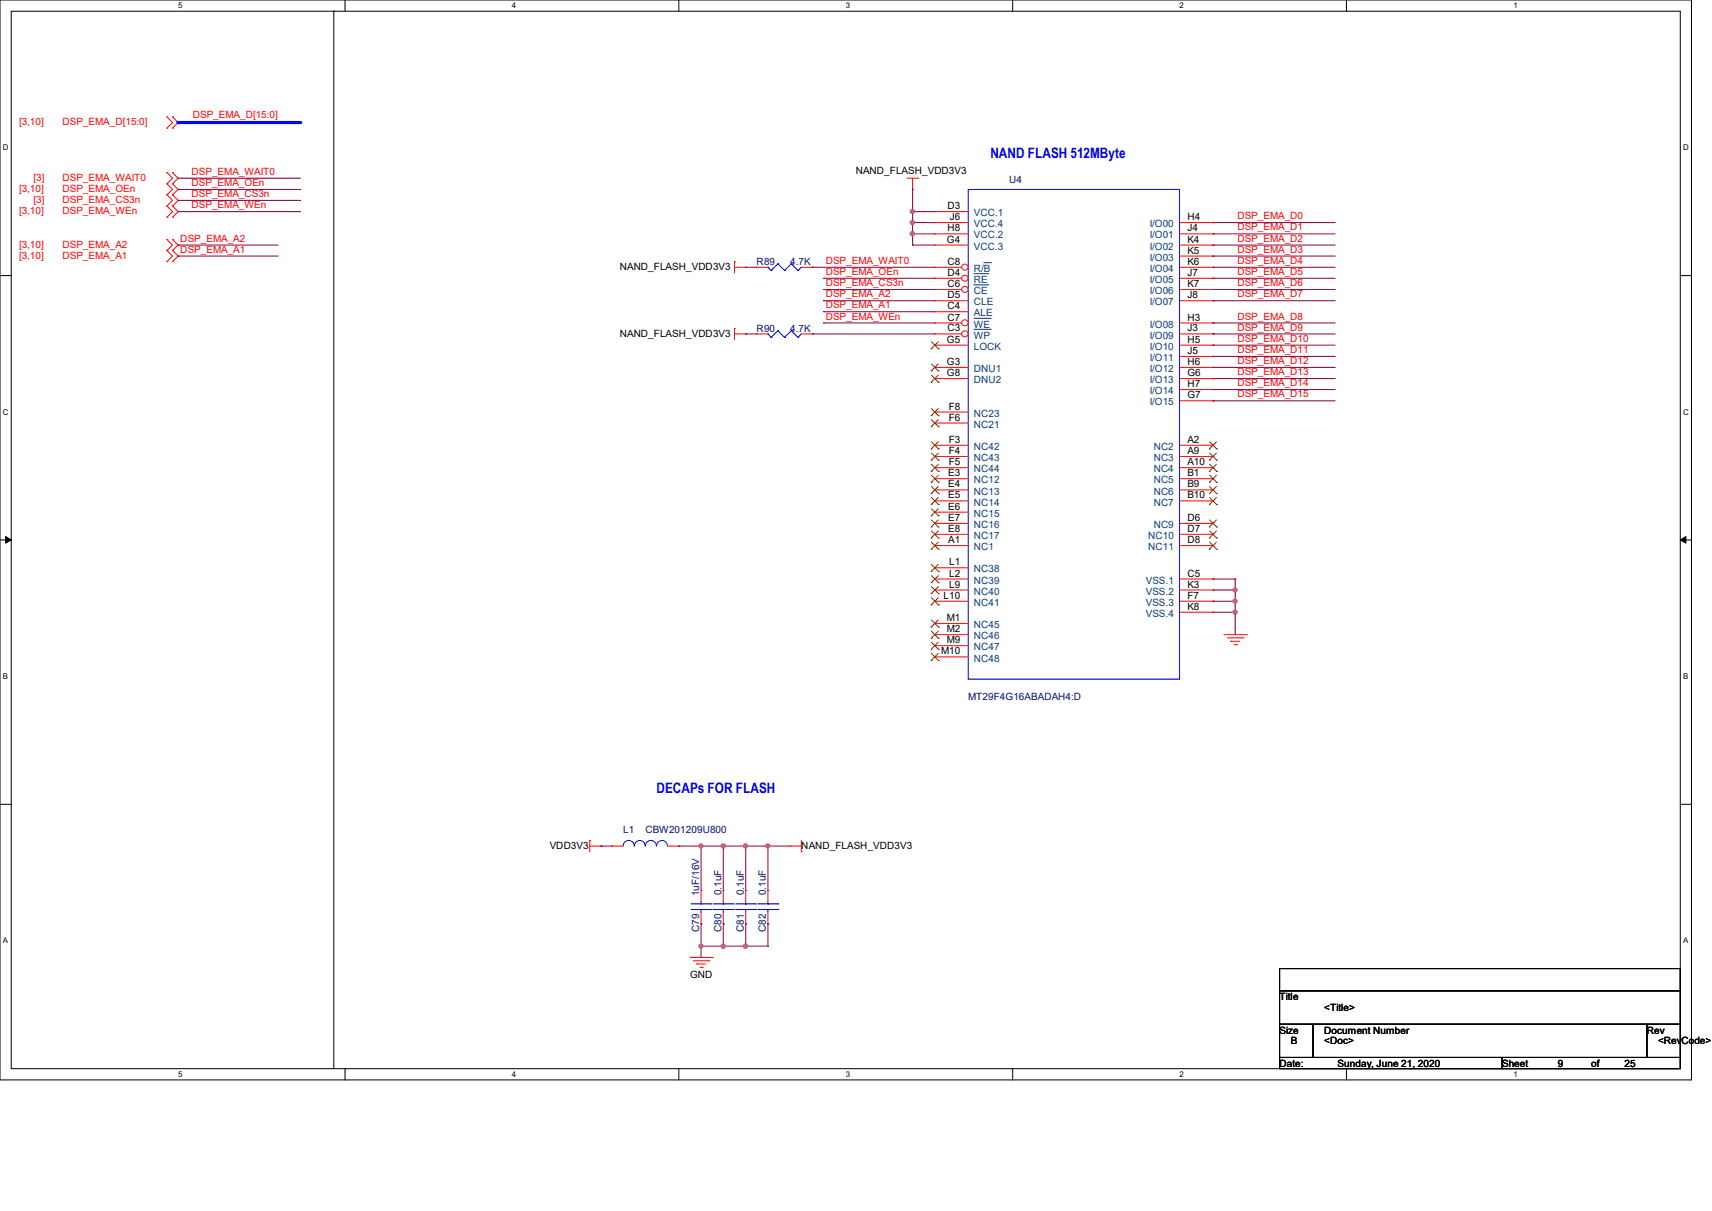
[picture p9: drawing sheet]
<svg xmlns="http://www.w3.org/2000/svg" width="297mm" height="210mm" viewBox="0 0 297 210" stroke-linecap="round" stroke-linejoin="round" font-family="sans-serif">
<path d="M0 0h293.5v187.3h-293.5zM1.9 1.9h289.6v183.4h-289.6z" fill="none" stroke="#000" stroke-width=".17"/>
<g fill="#fff">
<path d="M30.9 .2h.8v1.5h-.8z"/>
<path d="M30.9 185.5h.8v1.6h-.8z"/>
</g>
<path d="M59.9 0v1.9M59.9 185.3v2" fill="none" stroke="#000" stroke-width=".17"/>
<g fill="#fff">
<path d="M88.8 .2h.8v1.5h-.8z"/>
<path d="M88.8 185.5h.8v1.6h-.8z"/>
</g>
<path d="M117.8 0v1.9M117.8 185.3v2" fill="none" stroke="#000" stroke-width=".17"/>
<g fill="#fff">
<path d="M146.7 .2h.8v1.5h-.8z"/>
<path d="M146.7 185.5h.8v1.6h-.8z"/>
</g>
<path d="M175.7 0v1.9M175.7 185.3v2" fill="none" stroke="#000" stroke-width=".17"/>
<g fill="#fff">
<path d="M204.6 .2h.8v1.5h-.8z"/>
<path d="M204.6 185.5h.8v1.6h-.8z"/>
</g>
<path d="M233.6 0v1.9M233.6 185.3v2" fill="none" stroke="#000" stroke-width=".17"/>
<g fill="#fff">
<path d="M262.6 .2h.7v1.5h-.7z"/>
<path d="M262.6 185.5h.7v1.6h-.7z"/>
<path d="M.5 24.8h1v1.6h-1z"/>
<path d="M292 24.8h1v1.6h-1z"/>
<path d="M.5 70.7h1v1.5h-1z"/>
<path d="M292 70.7h1v1.5h-1z"/>
</g>
<path d="M0 47.8h1.9M291.5 47.8h2" fill="none" stroke="#000" stroke-width=".17"/>
<g fill="#fff">
<path d="M.5 116.5h.9v1.6h-.9z"/>
<path d="M292 116.5h.9v1.6h-.9z"/>
</g>
<path d="M0 93.6h1.9M291.5 93.6h2" fill="none" stroke="#000" stroke-width=".17"/>
<path d="M1 93l.9 .6-.9 .6zM291.5 93.6l1-.6v1.2z" fill="#000" stroke="#000" stroke-width=".17"/>
<g fill="#fff">
<path d="M.5 162.4h.9v1.5h-.9z"/>
<path d="M292 162.4h.9v1.5h-.9z"/>
</g>
<path d="M57.9 1.9h.1M57.9 1.9v183.4M0 139.5h1.9M291.5 139.5h2M222 168h69.5v3.8h-69.5zM222 171.8h69.5v5.8h-69.5zM222 177.6h5.8v5.8h-5.8zM227.8 177.6h57.9v5.8h-57.9zM285.7 177.6h5.8v5.8h-5.8zM222 183.4h38.6v1.9h-38.6zM260.6 183.4h30.9v1.9h-30.9z" fill="none" stroke="#000" stroke-width=".17"/>
<g fill="none" stroke="#f00" stroke-width=".17">
<path d="M29 20.3h.1M29 22.2h.1M29 29.9h.1M29 31.9h.1M29 33.8h.1M29 35.7h.1M29 37.7h.1M29 20.3l.9 1-.9 .9M29 29.9l.9 1-.9 1M29 31.9l.9 1-.9 .9M29 33.8l.9 1-.9 .9M29 35.7l.9 1-.9 1"/>
<path d="M29.9 22.2h.1M29.9 20.3h.1M29.9 31.9h.1M29.9 29.9h.1M29.9 33.8h.1M29.9 35.7h.1M29.9 37.7h.1M29.9 20.3l1 1-1 .9M29.9 29.9l1 1-1 1M29.9 31.9l1 1-1 .9M29.9 33.8l1 1-1 .9M29.9 35.7l1 1-1 1"/>
<path d="M157.4 30.9h1.9M158.3 32.9h.1M158.3 30.9v2M159.3 30.9h.1M29 41.5h.1M29 43.4h.1M29 45.4h.1M29 41.5l.9 1-.9 .9M29 43.4l.9 1-.9 1M29.9 43.4h.1M29.9 41.5h.1M29.9 45.4h.1"/>
<path d="M29.9 41.5l1 1-1 .9M29.9 43.4l1 1-1 1M127.4 57h.1M127.4 45.4h.1M127.4 57.9h2M127.4 45.4v1.9M127.4 57v1.9M127.4 46.4h2M129.4 57.9h.1M129.4 46.4h.1M212.3 110.1h3.9M212.9 110.6h2.7"/>
<path d="M213.5 111.2h.1M213.5 111.2h1.6M214.1 111.8h.4M214.5 111.8h.1M215.6 110.6h.1M216.2 110.1h.1M102.3 145.8h.1M102.3 146.7h2M102.3 145.8v1.9M104.3 146.7h.1M121.6 154.4h.1M121.6 154.4v2"/>
<path d="M121.6 158.3v1.9M137.1 146.7h.1M137.1 146.7h1.9M139 147.7h.1M139 145.8v1.9M119.7 166h3.9M120.3 166.6h2.7M120.9 167.2h.1M120.9 167.2h1.5M121.5 167.8h.3M121.6 160.2h.1M121.8 167.8h.1"/>
<path d="M123 166.6h.1M123.6 166h.1"/>
</g>
<path d="M168 32.9h36.6v84.9h-36.6zM119.9 157.7h3.5M119.9 156.8h3.5M121.6 156.8h.1M121.6 157.7h.1M121.6 156.4v.4M121.6 157.7v.6M123.4 157.7h.1M123.4 156.8h.1" fill="none" stroke="#00f" stroke-width=".17"/>
<circle cx="167.4" cy="46.3" r=".54" fill="#fff" stroke="#f00" stroke-width=".17"/>
<path d="M162.2 46.4h.1M162.2 46.4h4.6" fill="none" stroke="#f00" stroke-width=".17"/>
<path d="M170.7 45.6h1.1M171.8 45.6h.1" fill="none" stroke="#004080" stroke-width=".17"/>
<circle cx="167.4" cy="48.2" r=".54" fill="#fff" stroke="#f00" stroke-width=".17"/>
<path d="M162.2 48.3h.1M162.2 48.3h4.6" fill="none" stroke="#f00" stroke-width=".17"/>
<path d="M169 47.5h2.4M171.4 47.5h.1" fill="none" stroke="#004080" stroke-width=".17"/>
<circle cx="167.4" cy="50.2" r=".54" fill="#fff" stroke="#f00" stroke-width=".17"/>
<path d="M162.2 50.2h.1M162.2 52.2h.1M162.2 54.1h.1M162.2 50.2h4.6M162.2 52.2h5.8M162.2 54.1h5.8" fill="none" stroke="#f00" stroke-width=".17"/>
<path d="M169 49.4h2.4M171.4 49.4h.1" fill="none" stroke="#004080" stroke-width=".17"/>
<circle cx="167.4" cy="56" r=".54" fill="#fff" stroke="#f00" stroke-width=".17"/>
<path d="M162.2 56h.1M162.2 56h4.6" fill="none" stroke="#f00" stroke-width=".17"/>
<path d="M169 55.2h2.8M171.8 55.2h.1" fill="none" stroke="#004080" stroke-width=".17"/>
<circle cx="167.4" cy="57.9" r=".54" fill="#fff" stroke="#f00" stroke-width=".17"/>
<g fill="none" stroke="#f00" stroke-width=".17">
<path d="M162.2 38.6h.1M162.2 36.7h.1M162.2 38.6h5.8M162.2 36.7h5.8M204.6 38.6h5.8M210.4 38.6h.1M131.3 46.4h.1M131.3 57.9h.1M131.3 57.9h1.9M131.3 46.4h1.9M139 57.9h1.9M139 46.4h1.9"/>
<path d="M140.9 46.4h.1M140.9 57.9h.1M162.2 57.9h.1M162.2 42.5h.1M162.2 59.9h.1M162.2 40.6h.1M162.2 57.9h4.6M162.2 40.6h5.8M162.2 42.5h5.8M162.2 59.9h5.8M204.6 57.9h5.8M204.6 40.6h5.8"/>
<path d="M204.6 48.3h5.8M204.6 42.5h5.8M204.6 59.9h5.8M204.6 56h5.8M204.6 52.2h5.8M204.6 44.4h5.8M204.6 46.4h5.8M204.6 50.2h5.8M210.4 40.6h.1M210.4 48.3h.1M210.4 56h.1M210.4 59.9h.1"/>
<path d="M210.4 57.9h.1M210.4 52.2h.1M210.4 42.5h.1M210.4 44.4h.1M210.4 46.4h.1M210.4 50.2h.1M162.2 65.7h.1M162.2 73.4h.1M162.2 71.5h.1M162.2 63.7h.1M162.2 77.2h.1M162.2 79.2h.1"/>
<path d="M162.2 77.2h5.8M162.2 79.2h5.8M162.2 65.7h5.8M162.2 73.4h5.8M162.2 71.5h5.8M162.2 63.7h5.8M204.6 61.8h5.8M204.6 77.2h5.8M204.6 79.2h5.8M204.6 65.7h5.8M204.6 69.5h5.8M204.6 63.7h5.8"/>
<path d="M204.6 67.6h5.8M210.4 61.8h.1M210.4 77.2h.1M210.4 79.2h.1M210.4 65.7h.1M210.4 69.5h.1M210.4 63.7h.1M210.4 67.6h.1M162.2 98.5h.1M162.2 81.1h.1M162.2 83h.1M162.2 85h.1"/>
<path d="M162.2 86.9h.1M162.2 88.8h.1M162.2 90.8h.1M162.2 92.7h.1M162.2 94.6h.1M162.2 81.1h5.8M162.2 83h5.8M162.2 85h5.8M162.2 86.9h5.8M162.2 90.8h5.8M162.2 92.7h5.8M162.2 94.6h5.8"/>
<path d="M162.2 98.5h5.8M162.2 88.8h5.8M204.6 81.1h5.8M204.6 83h5.8M204.6 85h5.8M204.6 86.9h5.8M204.6 90.8h5.8M204.6 92.7h5.8M204.6 94.6h5.8M210.4 81.1h.1M210.4 83h.1M210.4 85h.1"/>
<path d="M210.4 86.9h.1M210.4 90.8h.1M210.4 92.7h.1M210.4 94.6h.1M162.2 100.4h.1M162.2 102.3h.1M162.2 104.3h.1M162.2 108.1h.1M162.2 110.1h.1M162.2 112h.1M162.2 113.9h.1M162.2 100.4h5.8"/>
<path d="M162.2 104.3h5.8M162.2 102.3h5.8M162.2 108.1h5.8M162.2 110.1h5.8M162.2 112h5.8M162.2 113.9h5.8M204.6 100.4h5.8M204.6 104.3h5.8M204.6 102.3h5.8M204.6 106.2h5.8M210.4 100.4h.1M210.4 104.3h.1"/>
<path d="M210.4 102.3h.1M210.4 106.2h.1M106.2 146.7h.1M106.2 146.7h1.9M115.8 146.7h2M117.8 146.7h.1M125.5 154.4h.1M125.5 154.4v2M125.5 158.3v1.9M129.4 154.4h.1M129.4 154.4v2M129.4 158.3v1.9"/>
<path d="M133.2 154.4h.1M133.2 154.4v2M133.2 158.3v1.9M125.5 160.2h.1M129.4 160.2h.1M133.2 160.2h.1"/>
</g>
<path d="M169 57.1h2.8M171.8 57.1h.1" fill="none" stroke="#004080" stroke-width=".17"/>
<g fill="none" stroke="#804000" stroke-width=".17">
<path d="M161.6 59.3l1.2 1.2M162.8 59.3l-1.3 1.2M161.5 66.3h.1M161.5 74h.1M161.5 72.1h.1M161.5 64.3h.1M161.5 60.5h.1M161.5 77.9h.1M161.5 79.8h.1M161.6 65.1l1.2 1.2M161.6 72.8l1.2 1.2M161.6 70.9l1.2 1.2"/>
<path d="M161.6 63.1l1.2 1.2M161.6 76.6l1.2 1.3M161.6 78.6l1.2 1.2M162.8 65.1l-1.3 1.2M162.8 72.8l-1.3 1.2M162.8 70.9l-1.3 1.2M162.8 63.1l-1.3 1.2M162.8 76.6l-1.3 1.3M162.8 78.6l-1.3 1.2M162.8 66.3h.1M162.8 74h.1M162.8 72.1h.1"/>
<path d="M162.8 64.3h.1M162.8 60.5h.1M162.8 77.9h.1M162.8 79.8h.1M209.8 77.9h.1M209.8 79.8h.1M209.8 76.6l1.3 1.3M209.8 78.6l1.3 1.2M211 76.6l-1.2 1.3M211 78.6l-1.2 1.2M211.1 77.9h.1M211.1 79.8h.1"/>
<path d="M161.5 99.1h.1M161.5 81.7h.1M161.5 83.7h.1M161.5 85.6h.1M161.5 87.5h.1M161.5 89.5h.1M161.5 91.4h.1M161.5 93.3h.1M161.5 95.2h.1M161.6 97.9l1.2 1.2M161.6 99.8l1.2 1.2M161.6 80.5l1.2 1.2"/>
<path d="M161.6 82.4l1.2 1.3M161.6 84.4l1.2 1.2M161.6 86.3l1.2 1.2M161.6 88.2l1.2 1.3M161.6 90.2l1.2 1.2M161.6 92.1l1.2 1.2M161.6 94l1.2 1.2M162.8 97.9l-1.3 1.2M162.8 99.8l-1.3 1.2M162.8 80.5l-1.3 1.2M162.8 82.4l-1.3 1.3M162.8 84.4l-1.3 1.2"/>
<path d="M162.8 86.3l-1.3 1.2M162.8 88.2l-1.3 1.3M162.8 90.2l-1.3 1.2M162.8 92.1l-1.3 1.2M162.8 94l-1.3 1.2M162.8 99.1h.1M162.8 81.7h.1M162.8 83.7h.1M162.8 85.6h.1M162.8 87.5h.1M162.8 89.5h.1M162.8 91.4h.1"/>
<path d="M162.8 93.3h.1M162.8 95.2h.1M209.8 81.7h.1M209.8 83.7h.1M209.8 85.6h.1M209.8 87.5h.1M209.8 91.4h.1M209.8 93.3h.1M209.8 95.2h.1M209.8 80.5l1.3 1.2M209.8 82.4l1.3 1.3M209.8 84.4l1.3 1.2"/>
<path d="M209.8 86.3l1.3 1.2M209.8 90.2l1.3 1.2M209.8 92.1l1.3 1.2M209.8 94l1.3 1.2M211 80.5l-1.2 1.2M211 82.4l-1.2 1.3M211 84.4l-1.2 1.2M211 86.3l-1.2 1.2M211 90.2l-1.2 1.2M211 92.1l-1.2 1.2M211 94l-1.2 1.2M211.1 81.7h.1"/>
<path d="M211.1 83.7h.1M211.1 85.6h.1M211.1 87.5h.1M211.1 91.4h.1M211.1 93.3h.1M211.1 95.2h.1M161.5 101h.1M161.5 103h.1M161.5 104.9h.1M161.5 108.8h.1M161.5 110.7h.1M161.5 112.6h.1"/>
<path d="M161.5 114.6h.1M161.6 101.7l1.2 1.3M161.6 103.7l1.2 1.2M161.6 107.5l1.2 1.3M161.6 109.5l1.2 1.2M161.6 111.4l1.2 1.2M161.6 113.3l1.2 1.3M162.8 101.7l-1.3 1.3M162.8 103.7l-1.3 1.2M162.8 107.5l-1.3 1.3M162.8 109.5l-1.3 1.2M162.8 111.4l-1.3 1.2"/>
<path d="M162.8 113.3l-1.3 1.3M162.8 101h.1M162.8 103h.1M162.8 104.9h.1M162.8 108.8h.1M162.8 110.7h.1M162.8 112.6h.1M162.8 114.6h.1"/>
</g>
<g fill="none" stroke="#00f" stroke-width=".17">
<path d="M133.2 46.4h.1M133.2 57.9h.1M133.2 46.4l.6 .5M133.2 57.9l.6 .6M133.8 46.9h.1M133.8 58.5h.1M135 45.8h.1M135 57.4h.1M135 45.8l1.1 1.1M135 45.8l-1.2 1.1M135 57.4l1.1 1.1M135 57.4l-1.2 1.1"/>
<path d="M136.1 46.9h.1M136.1 58.5h.1M137.3 45.8h.1M137.3 57.4h.1M137.3 45.8l1.1 1.1M137.3 45.8l-1.2 1.1M137.3 57.4l1.1 1.1M137.3 57.4l-1.2 1.1M138.4 46.9h.1M138.4 58.5h.1M139 46.4l-.6 .5M139 57.9l-.6 .6"/>
<path d="M110 146.7a.95 .95 0 0 0-.9-.9 .95 .95 0 0 0-1 .9M111.9 146.7a.93 .93 0 0 0-.9-.9 .93 .93 0 0 0-.9 .9M113.9 146.7a.95 .95 0 0 0-1-.9 .95 .95 0 0 0-.9 .9M115.8 146.7a.93 .93 0 0 0-.9-.9 .93 .93 0 0 0-1 .9M123.7 157.7h3.5M123.7 156.8h3.5M125.5 156.8h.1M125.5 157.7h.1M125.5 156.4v.4M125.5 157.7v.6M127.2 157.7h.1M127.2 156.8h.1"/>
<path d="M127.6 157.7h3.5M127.6 156.8h3.5M129.4 156.8h.1M129.4 157.7h.1M129.4 156.4v.4M129.4 157.7v.6M131.1 157.7h.1M131.1 156.8h.1M131.5 157.7h3.5M131.5 156.8h3.5M133.2 156.8h.1M133.2 157.7h.1"/>
<path d="M133.2 156.4v.4M133.2 157.7v.6M135 157.7h.1M135 156.8h.1"/>
</g>
<g fill="none" stroke="#800040" stroke-width=".17">
<path d="M158.3 36.7h.1M158.3 38.6h.1M158.3 36.7h3.9M158.3 36.7v5.8M158.3 38.6h3.9M210.4 38.6h.1M210.4 38.6h21.2M140.9 46.4h.1M140.9 57.9h.1M140.9 46.4h21.3M140.9 57.9h21.3M142.9 48.3h.1"/>
<path d="M142.9 50.2h.1M142.9 52.2h.1M142.9 54.1h.1M142.9 56h.1M142.9 48.3h19.3M142.9 50.2h19.3M142.9 52.2h19.3M142.9 54.1h19.3M142.9 56h19.3M158.3 40.6h.1M158.3 42.5h.1M158.3 40.6h3.9"/>
<path d="M158.3 42.5h3.9M210.4 100.4h.1M210.4 102.3h.1M210.4 104.3h.1M210.4 106.2h.1M210.4 100.4h3.9M210.4 102.3h3.9M210.4 104.3h3.9M210.4 106.2h3.9M214.3 100.4h.1M214.3 102.3h.1M214.3 104.3h.1"/>
<path d="M214.3 106.2h.1M214.3 100.4v9.7"/>
</g>
<g fill="#f0f" stroke="#f0f" stroke-width=".17">
<circle cx="158.3" cy="36.7" r=".37"/>
<circle cx="158.3" cy="38.6" r=".37"/>
<circle cx="158.3" cy="40.5" r=".37"/>
<circle cx="214.3" cy="102.3" r=".36"/>
<circle cx="214.3" cy="104.2" r=".36"/>
<circle cx="214.3" cy="106.2" r=".36"/>
</g>
<path d="M30.9 21.3h21.3" fill="none" stroke="#00f" stroke-width=".55"/>
<circle cx="30.9" cy="21.3" r=".28" fill="#00f"/>
<g fill="none" stroke="#800040" stroke-width=".17">
<path d="M30.9 30.9h.1M30.9 32.9h.1M30.9 34.8h.1M30.9 36.7h.1M30.9 30.9h21.3M30.9 32.9h21.3M30.9 34.8h21.3M30.9 36.7h21.3M158.3 32.9h.1M158.3 32.9v3.8M30.9 42.5h.1M30.9 44.4h.1"/>
<path d="M30.9 42.5h17.4M30.9 44.4h17.4M129.4 46.4h.1M129.4 57.9h.1M129.4 46.4h1.9M129.4 57.9h1.9M210.4 40.6h.1M210.4 42.5h.1M210.4 44.4h.1M210.4 46.4h.1M210.4 48.3h.1M210.4 50.2h.1"/>
<path d="M210.4 52.2h.1M210.4 56h.1M210.4 57.9h.1M210.4 59.9h.1M210.4 46.4h21.2M210.4 57.9h21.2M210.4 40.6h21.2M210.4 42.5h21.2M210.4 44.4h21.2M210.4 48.3h21.2M210.4 50.2h21.2M210.4 52.2h21.2"/>
<path d="M210.4 56h21.2M210.4 59.9h21.2M210.4 61.8h.1M210.4 63.7h.1M210.4 65.7h.1M210.4 67.6h.1M210.4 69.5h.1M210.4 61.8h21.2M210.4 63.7h21.2M210.4 65.7h21.2M210.4 67.6h21.2M210.4 69.5h21.2"/>
<path d="M104.3 146.7h.1M104.3 146.7h1.9M117.8 146.7h.1M117.8 146.7h19.3M121.6 146.7h.1M121.6 146.7v7.7M125.5 146.7h.1M125.5 146.7v7.7M129.4 146.7h.1M129.4 146.7v7.7M133.2 146.7h.1M133.2 146.7v7.7"/>
<path d="M121.6 160.2h.1M121.6 164.1h.1M121.6 160.2v5.8M121.6 164.1h11.6M125.5 160.2h.1M125.5 160.2v3.9M129.4 164.1h.1M129.4 160.2h.1M129.4 160.2v3.9M133.2 164.1h.1M133.2 160.2h.1M133.2 160.2v3.9"/>
</g>
<g fill="#f0f" stroke="#f0f" stroke-width=".17">
<circle cx="121.6" cy="164.1" r=".36"/>
<circle cx="125.5" cy="164.1" r=".37"/>
<circle cx="125.5" cy="146.7" r=".37"/>
<circle cx="121.6" cy="146.7" r=".36"/>
<circle cx="129.3" cy="146.7" r=".37"/>
<circle cx="129.3" cy="164.1" r=".37"/>
<circle cx="133.2" cy="146.7" r=".36"/>
<circle cx="158.3" cy="36.7" r=".37"/>
<circle cx="158.3" cy="38.6" r=".37"/>
<circle cx="158.3" cy="40.5" r=".37"/>
<circle cx="214.3" cy="102.3" r=".36"/>
<circle cx="214.3" cy="104.2" r=".36"/>
<circle cx="214.3" cy="106.2" r=".36"/>
</g>
<g font-size="2.5" fill="#00f">
<text x="171.8" y="27.4">NAND FLASH 512MByte</text>
<text x="113.9" y="137.5">DECAPs FOR FLASH</text>
</g>
<g font-size="1.7" fill="#f00">
<text x="3.3" y="21.7">[3,10]</text>
<text x="10.8" y="21.7">DSP_EMA_D[15:0]</text>
<text x="33.4" y="20.4">DSP_EMA_D[15:0]</text>
<text x="3.3" y="33.3">[3,10]</text>
<text x="5.8" y="31.4">[3]</text>
<text x="5.8" y="35.2">[3]</text>
<text x="10.8" y="31.4">DSP_EMA_WAIT0</text>
<text x="10.8" y="33.3">DSP_EMA_OEn</text>
<text x="10.8" y="35.2">DSP_EMA_CS3n</text>
<text x="33.2" y="30.3">DSP_EMA_WAIT0</text>
<text x="33.2" y="32.3">DSP_EMA_OEn</text>
<text x="33.2" y="34.2">DSP_EMA_CS3n</text>
<text x="3.3" y="37.1">[3,10]</text>
<text x="10.8" y="37.1">DSP_EMA_WEn</text>
<text x="31.3" y="41.9">DSP_EMA_A2</text>
<text x="33.2" y="36.1">DSP_EMA_WEn</text>
<text x="214.7" y="38">DSP_EMA_D0</text>
<text x="214.7" y="40">DSP_EMA_D1</text>
<text x="214.7" y="41.9">DSP_EMA_D2</text>
<text x="3.3" y="42.9">[3,10]</text>
<text x="3.3" y="44.9">[3,10]</text>
<text x="10.8" y="42.9">DSP_EMA_A2</text>
<text x="10.8" y="44.9">DSP_EMA_A1</text>
<text x="31.3" y="43.8">DSP_EMA_A1</text>
<text x="143.3" y="45.8">DSP_EMA_WAIT0</text>
<text x="143.3" y="47.7">DSP_EMA_OEn</text>
<text x="214.7" y="43.8">DSP_EMA_D3</text>
<text x="214.7" y="45.8">DSP_EMA_D4</text>
<text x="214.7" y="47.7">DSP_EMA_D5</text>
<text x="143.3" y="49.6">DSP_EMA_CS3n</text>
<text x="143.3" y="51.6">DSP_EMA_A2</text>
<text x="143.3" y="53.5">DSP_EMA_A1</text>
<text x="214.7" y="49.6">DSP_EMA_D6</text>
<text x="214.7" y="51.6">DSP_EMA_D7</text>
<text x="143.3" y="55.4">DSP_EMA_WEn</text>
<text x="214.7" y="55.4">DSP_EMA_D8</text>
<text x="214.7" y="57.3">DSP_EMA_D9</text>
<text x="214.7" y="59.3">DSP_EMA_D10</text>
<text x="214.7" y="61.2">DSP_EMA_D11</text>
<text x="214.7" y="63.1">DSP_EMA_D12</text>
<text x="214.7" y="65.1">DSP_EMA_D13</text>
<text x="214.7" y="67">DSP_EMA_D14</text>
<text x="214.7" y="68.9">DSP_EMA_D15</text>
</g>
<g font-size="1.7">
<text x="148.5" y="30.2">NAND_FLASH_VDD3V3</text>
<text x="164.4" y="36.3">D3</text>
<text x="164.4" y="40.1">H8</text>
<text x="164.8" y="38.2">J6</text>
<text x="206" y="38.2">H4</text>
<text x="206" y="40.1">J4</text>
<text x="107.5" y="46.8">NAND_FLASH_VDD3V3</text>
<text x="164.3" y="42.1">G4</text>
<text x="164.4" y="45.9">C8</text>
<text x="164.4" y="47.8">D4</text>
<text x="206" y="47.8">J7</text>
<text x="206" y="42.1">K4</text>
<text x="206" y="44">K5</text>
<text x="206" y="45.9">K6</text>
<text x="164.4" y="49.8">C6</text>
<text x="164.4" y="51.7">D5</text>
<text x="164.4" y="53.6">C4</text>
<text x="206" y="51.7">J8</text>
<text x="206" y="49.8">K7</text>
<text x="107.5" y="58.4">NAND_FLASH_VDD3V3</text>
<text x="164.3" y="59.4">G5</text>
<text x="164.4" y="55.6">C7</text>
<text x="164.4" y="57.5">C3</text>
<text x="206" y="55.6">H3</text>
<text x="206" y="59.4">H5</text>
<text x="206" y="57.5">J3</text>
<text x="164.3" y="65.2">G8</text>
<text x="164.3" y="63.3">G3</text>
<text x="206" y="61.4">J5</text>
<text x="206" y="65.2">G6</text>
<text x="206" y="63.3">H6</text>
<text x="164.6" y="71">F8</text>
<text x="206" y="69.1">G7</text>
<text x="206" y="67.1">H7</text>
<text x="164.6" y="72.9">F6</text>
<text x="164.6" y="76.8">F3</text>
<text x="206" y="76.8">A2</text>
<text x="164.5" y="82.6">E3</text>
<text x="164.6" y="78.7">F4</text>
<text x="164.6" y="80.7">F5</text>
<text x="206" y="78.7">A9</text>
<text x="206" y="80.7">A10</text>
<text x="206" y="82.6">B1</text>
<text x="164.5" y="84.5">E4</text>
<text x="164.5" y="86.4">E5</text>
<text x="164.5" y="88.4">E6</text>
<text x="206" y="84.5">B9</text>
<text x="206" y="86.4">B10</text>
<text x="164.5" y="90.3">E7</text>
<text x="164.5" y="92.2">E8</text>
<text x="164.5" y="94.2">A1</text>
<text x="206" y="90.3">D6</text>
<text x="206" y="92.2">D7</text>
<text x="206" y="94.2">D8</text>
<text x="164.7" y="98">L1</text>
<text x="164.7" y="100">L2</text>
<text x="164.7" y="101.9">L9</text>
<text x="206" y="100">C5</text>
<text x="206" y="101.9">K3</text>
<text x="163.7" y="103.8">L10</text>
<text x="164.2" y="107.7">M1</text>
<text x="206" y="103.8">F7</text>
<text x="206" y="105.7">K8</text>
<text x="163.3" y="113.5">M10</text>
<text x="164.2" y="109.6">M2</text>
<text x="164.2" y="111.5">M9</text>
<text x="95.4" y="147.2">VDD3V3</text>
<text x="139" y="147.2">NAND_FLASH_VDD3V3</text>
<text x="119.7" y="169.6">GND</text>
<text x="222" y="173.4">Title</text>
<text x="222" y="179.2">Size</text>
<text x="229.7" y="175.3">&lt;Title&gt;</text>
<text x="229.7" y="179.2">Document Number</text>
<text x="285.7" y="179.2">Rev</text>
<text x="222" y="185">Date:</text>
<text x="223.9" y="181.1">B</text>
<text x="229.7" y="181.1">&lt;Doc&gt;</text>
<text x="232.1" y="185">Sunday, June 21, 2020</text>
<text x="260.6" y="185">Sheet</text>
<text x="270.2" y="185">9</text>
<text x="276" y="185">of</text>
<text x="281.8" y="185">25</text>
<text x="287.7" y="181.1">&lt;RevCode&gt;</text>
</g>
<g font-size="1.7" fill="#000080">
<text x="175.1" y="31.7">U4</text>
<text x="131.3" y="46">R89</text>
<text x="137.1" y="46">4.7K</text>
<text x="131.3" y="57.6">R90</text>
<text x="137.1" y="57.6">4.7K</text>
<text x="168" y="121.3">MT29F4G16ABADAH4:D</text>
<text x="108.1" y="144.5">L1</text>
<text x="112" y="144.5">CBW201209U800</text>
<text x="121.3" y="155.4" transform="rotate(-90 121.3 155.4)">1uF/16V</text>
<text x="125.2" y="155.2" transform="rotate(-90 125.2 155.2)">0.1uF</text>
<text x="129" y="155.2" transform="rotate(-90 129 155.2)">0.1uF</text>
<text x="132.9" y="155.2" transform="rotate(-90 132.9 155.2)">0.1uF</text>
<text x="121.3" y="161.6" transform="rotate(-90 121.3 161.6)">C79</text>
<text x="125.2" y="161.6" transform="rotate(-90 125.2 161.6)">C80</text>
<text x="129" y="161.6" transform="rotate(-90 129 161.6)">C81</text>
<text x="132.9" y="161.6" transform="rotate(-90 132.9 161.6)">C82</text>
</g>
<g font-size="1.7" fill="#004080">
<text x="168.9" y="39.4">VCC.4</text>
<text x="168.9" y="37.5">VCC.1</text>
<text x="168.9" y="41.4">VCC.2</text>
<text x="199.5" y="39.4">I/O00</text>
<text x="199.5" y="41.4">I/O01</text>
<text x="168.9" y="47.2">R/B</text>
<text x="168.9" y="43.3">VCC.3</text>
<text x="199.5" y="43.3">I/O02</text>
<text x="199.5" y="45.2">I/O03</text>
<text x="199.5" y="47.2">I/O04</text>
<text x="168.9" y="49.1">RE</text>
<text x="168.9" y="51">CE</text>
<text x="168.9" y="53">CLE</text>
<text x="199.5" y="49.1">I/O05</text>
<text x="199.5" y="53">I/O07</text>
<text x="199.5" y="51">I/O06</text>
<text x="168.9" y="54.9">ALE</text>
<text x="168.9" y="56.8">WE</text>
<text x="168.9" y="58.7">WP</text>
<text x="199.5" y="56.8">I/O08</text>
<text x="199.5" y="58.7">I/O09</text>
<text x="168.9" y="64.5">DNU1</text>
<text x="168.9" y="60.7">LOCK</text>
<text x="199.5" y="62.6">I/O11</text>
<text x="199.5" y="60.7">I/O10</text>
<text x="199.5" y="64.5">I/O12</text>
<text x="168.9" y="66.5">DNU2</text>
<text x="199.5" y="66.5">I/O13</text>
<text x="199.5" y="70.3">I/O15</text>
<text x="199.5" y="68.4">I/O14</text>
<text x="168.9" y="74.2">NC21</text>
<text x="168.9" y="72.3">NC23</text>
<text x="168.9" y="78">NC42</text>
<text x="168.9" y="80">NC43</text>
<text x="168.9" y="81.9">NC44</text>
<text x="168.9" y="83.8">NC12</text>
<text x="200.1" y="78">NC2</text>
<text x="200.1" y="80">NC3</text>
<text x="200.1" y="81.9">NC4</text>
<text x="200.1" y="83.8">NC5</text>
<text x="168.9" y="85.8">NC13</text>
<text x="168.9" y="87.7">NC14</text>
<text x="168.9" y="89.6">NC15</text>
<text x="200.1" y="85.8">NC6</text>
<text x="200.1" y="87.7">NC7</text>
<text x="168.9" y="91.6">NC16</text>
<text x="168.9" y="93.5">NC17</text>
<text x="168.9" y="95.4">NC1</text>
<text x="199.2" y="93.5">NC10</text>
<text x="199.2" y="95.4">NC11</text>
<text x="200.1" y="91.6">NC9</text>
<text x="168.9" y="99.3">NC38</text>
<text x="168.9" y="101.2">NC39</text>
<text x="198.8" y="101.2">VSS.1</text>
<text x="168.9" y="103.1">NC40</text>
<text x="168.9" y="105.1">NC41</text>
<text x="198.8" y="105.1">VSS.3</text>
<text x="198.8" y="103.1">VSS.2</text>
<text x="198.8" y="107">VSS.4</text>
<text x="168.9" y="108.9">NC45</text>
<text x="168.9" y="110.9">NC46</text>
<text x="168.9" y="112.8">NC47</text>
<text x="168.9" y="114.7">NC48</text>
</g>
<g font-size="1.4">
<text x="30.9" y="1.4">5</text>
<text x="88.8" y="1.4">4</text>
<text x="146.7" y="1.4">3</text>
<text x="204.6" y="1.4">2</text>
<text x="262.6" y="1.4">1</text>
<text x=".5" y="26.1">D</text>
<text x="292" y="26.1">D</text>
<text x=".5" y="71.9">C</text>
<text x="292" y="71.9">C</text>
<text x=".5" y="117.8">B</text>
<text x="292" y="117.8">B</text>
<text x=".5" y="163.6">A</text>
<text x="292" y="163.6">A</text>
<text x="30.9" y="186.8">5</text>
<text x="88.8" y="186.8">4</text>
<text x="146.7" y="186.8">3</text>
<text x="204.6" y="186.8">2</text>
<text x="262.6" y="186.8">1</text>
</g>
</svg>
